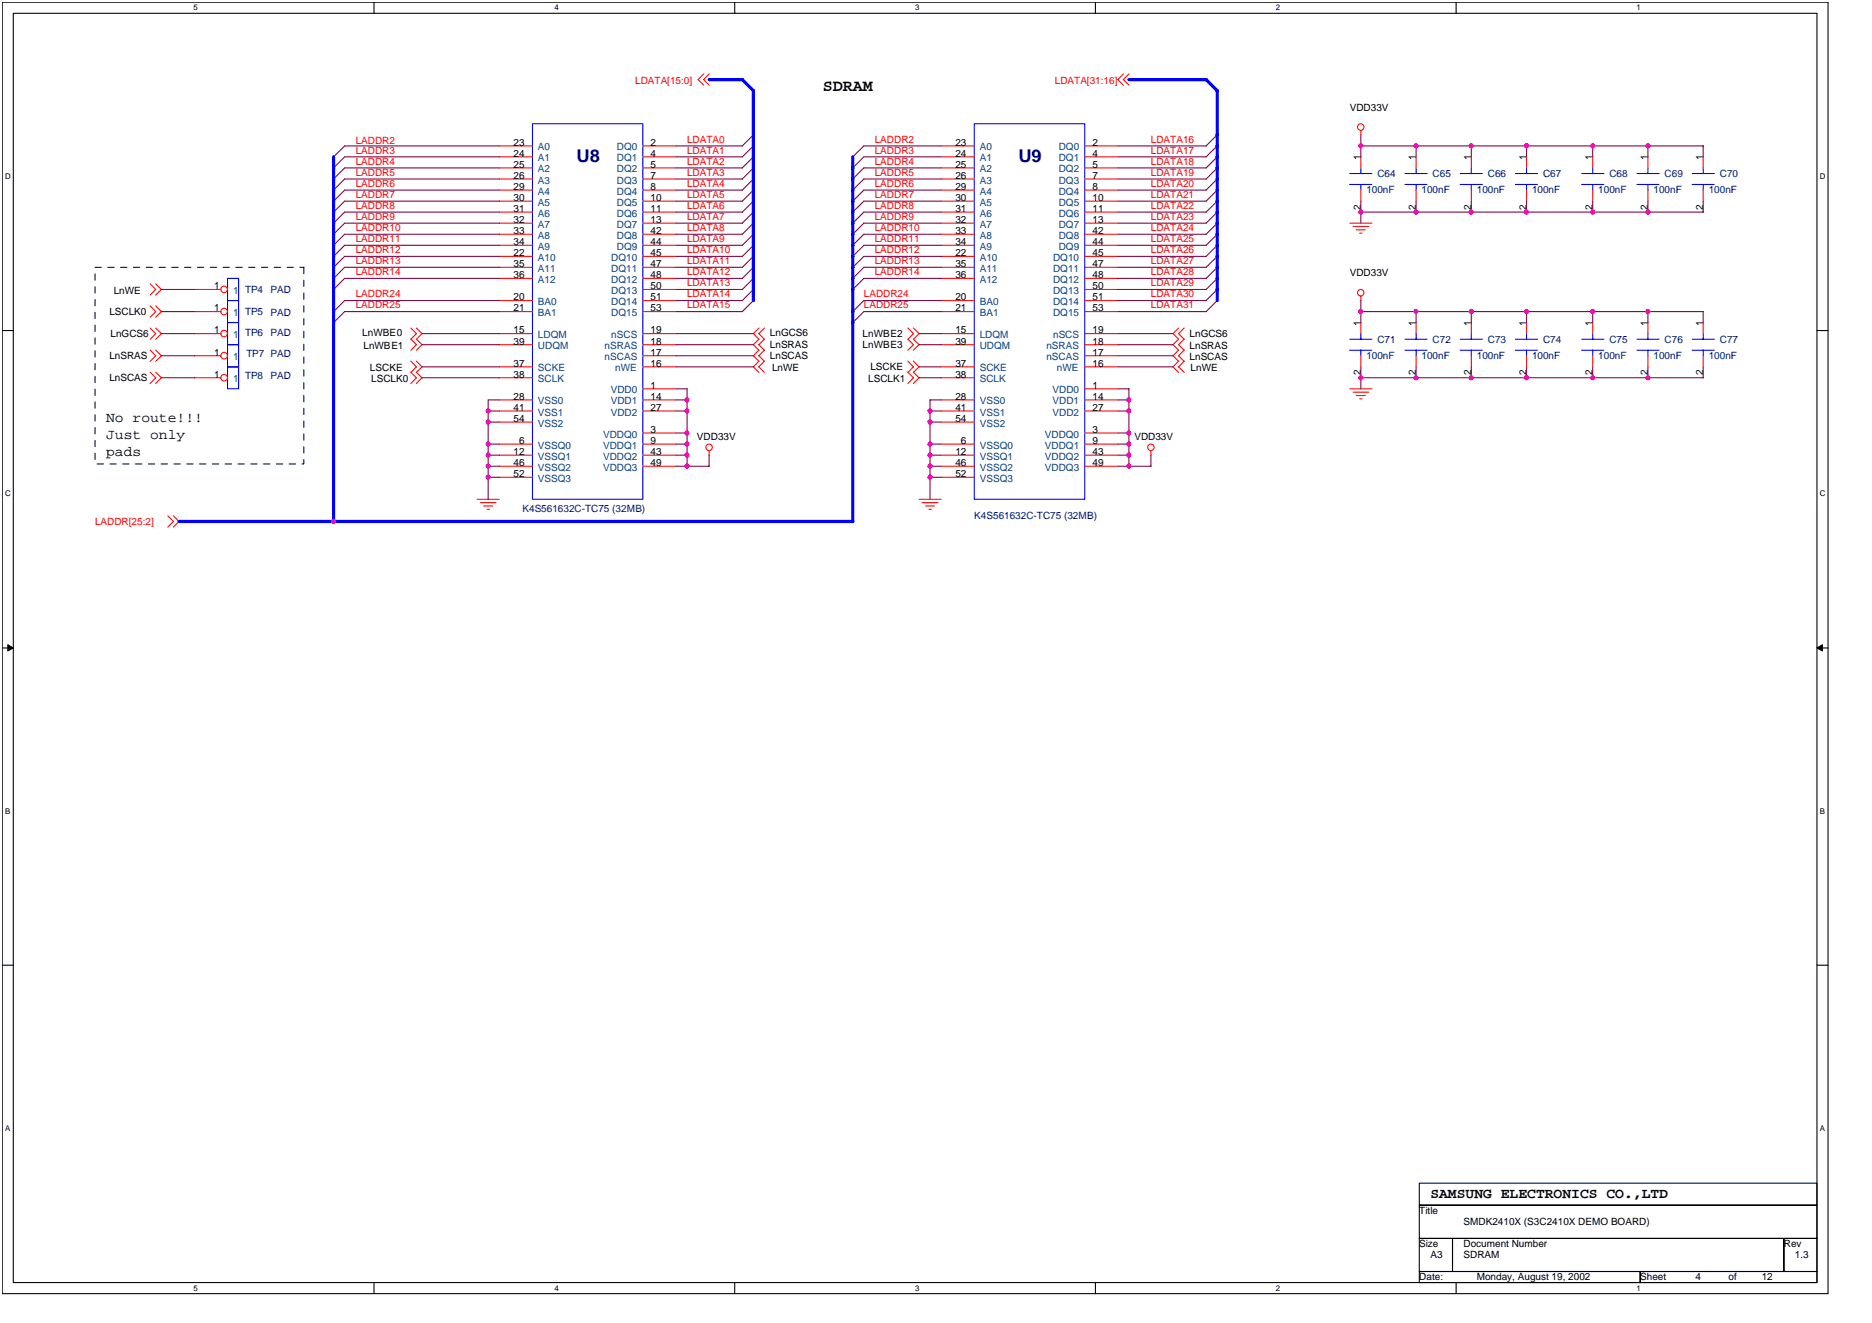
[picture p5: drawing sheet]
<svg xmlns="http://www.w3.org/2000/svg" width="297mm" height="210mm" viewBox="0 0 297 210" stroke-linecap="round" stroke-linejoin="round" font-family="sans-serif">
<path d="M.4 .4h289.7v204.8h-289.7zM2.1 2.1h286.2v201.4h-286.2z" fill="none" stroke="#000" stroke-width=".17"/>
<g fill="#fff">
<path d="M30.7 .5h.7v1.4h-.7z"/>
<path d="M30.7 203.7h.7v1.4h-.7z"/>
</g>
<path d="M59.3 .4v1.7M59.3 203.5v1.7" fill="none" stroke="#000" stroke-width=".17"/>
<g fill="#fff">
<path d="M88 .5h.6v1.4h-.6z"/>
<path d="M88 203.7h.6v1.4h-.6z"/>
</g>
<path d="M116.6 .4v1.7M116.6 203.5v1.7" fill="none" stroke="#000" stroke-width=".17"/>
<g fill="#fff">
<path d="M145.2 .5h.7v1.4h-.7z"/>
<path d="M145.2 203.7h.7v1.4h-.7z"/>
</g>
<path d="M173.8 .4v1.7M173.8 203.5v1.7" fill="none" stroke="#000" stroke-width=".17"/>
<g fill="#fff">
<path d="M202.4 .5h.7v1.4h-.7z"/>
<path d="M202.4 203.7h.7v1.4h-.7z"/>
</g>
<path d="M231 .4v1.7M231 203.5v1.7" fill="none" stroke="#000" stroke-width=".17"/>
<g fill="#fff">
<path d="M259.7 .5h.6v1.4h-.6z"/>
<path d="M259.7 203.7h.6v1.4h-.6z"/>
<path d="M.8 27.3h.9v1.4h-.9z"/>
<path d="M288.7 27.3h.9v1.4h-.9z"/>
<path d="M.8 77.6h.9v1.4h-.9z"/>
<path d="M288.7 77.6h.9v1.4h-.9z"/>
</g>
<path d="M.4 52.4h1.7M288.3 52.4h1.8" fill="none" stroke="#000" stroke-width=".17"/>
<g fill="#fff">
<path d="M.8 128h.8v1.4h-.8z"/>
<path d="M288.7 128h.9v1.4h-.9z"/>
</g>
<path d="M.4 102.8h1.7M288.3 102.8h1.8" fill="none" stroke="#000" stroke-width=".17"/>
<path d="M1.2 102.3l.9 .5-.9 .5zM288.3 102.8l.9-.5v1z" fill="#000" stroke="#000" stroke-width=".16"/>
<g fill="#fff">
<path d="M.8 178.3h.8v1.4h-.8z"/>
<path d="M288.7 178.3h.9v1.4h-.9z"/>
</g>
<path d="M.4 153.1h1.7M288.3 153.1h1.8M225.2 196.5h5.3v5.2h-5.3zM225.2 187.7h63.1v3.5h-63.1zM225.2 191.2h63.1v5.3h-63.1zM230.5 196.5h52.6v5.2h-52.6zM283.1 196.5h5.2v5.2h-5.2zM225.2 201.7h35.1v1.8h-35.1zM260.3 201.7h28v1.8h-28z" fill="none" stroke="#000" stroke-width=".17"/>
<path d="M15.1 42.4h33.1v31.2h-33.1z" fill="none" stroke="#000" stroke-width=".16" stroke-dasharray="1 1 1 1 1 1 1 1"/>
<g fill="none" stroke="#f00" stroke-width=".17">
<path d="M111.7 11.7l-.9 .9 .9 .9M112.5 11.7l-.9 .9 .9 .9M178.3 11.7l-.9 .9 .9 .9M179.1 11.7l-.9 .9 .9 .9M79.2 35.4h5.3M79.2 23.1h5.3M79.2 24.9h5.3M79.2 26.6h5.3M79.2 28.4h5.3M79.2 30.2h5.3M79.2 31.9h5.3M79.2 33.6h5.3"/>
<path d="M79.2 37.2h5.3M79.2 38.9h5.3M102 35.4h5.3M102 23.1h5.3M102 24.9h5.3M102 26.6h5.3M102 28.4h5.3M102 30.2h5.3M102 31.9h5.3M102 33.6h5.3M102 37.2h5.3M102 38.9h5.3"/>
<path d="M149.3 35.4h5.3M149.3 23.1h5.3M149.3 24.9h5.3M149.3 26.6h5.3M149.3 28.4h5.3M149.3 30.2h5.3M149.3 31.9h5.3M149.3 33.6h5.3M149.3 37.2h5.3M149.3 38.9h5.3M172.1 35.4h5.3M172.1 23.1h5.3"/>
<path d="M172.1 24.9h5.3M172.1 26.6h5.3M172.1 28.4h5.3M172.1 30.2h5.3M172.1 31.9h5.3M172.1 33.6h5.3M172.1 37.2h5.3M172.1 38.9h5.3M214.2 35.4h3.5M214.7 35.9h2.5M215.2 36.5h1.4M215.7 37h.4"/>
<path d="M215.9 20.7v.7M215.9 24.9v1.7M215.9 30.2v1.7M224.7 24.9v1.7M224.7 30.2v1.7M233.5 24.9v1.7M233.5 30.2v1.7M242.2 24.9v1.7M242.2 30.2v1.7M252.7 24.9v1.7M252.7 30.2v1.7M261.5 24.9v1.7"/>
<path d="M261.5 30.2v1.7M270.2 24.9v1.7M270.2 30.2v1.7M23.8 59l.9 .9-.9 .9M23.8 55.5l.9 .9-.9 .9M23.8 52l.9 .9-.9 .9M23.8 45l.9 .9-.9 .9M23.8 48.5l.9 .9-.9 .9M24.7 59l.9 .9-.9 .9M24.7 55.5l.9 .9-.9 .9M24.7 52l.9 .9-.9 .9M24.7 45l.9 .9-.9 .9"/>
<path d="M24.7 48.5l.9 .9-.9 .9M30.9 52.9h4.1M30.9 45.9h4.1M30.9 49.4h4.1M30.9 56.4h4.1M30.9 59.9h4.1M65.2 59l.9 .9-.9 .9M65.2 57.3l.9 .9-.9 .9M65.2 53.8l.9 .9-.9 .9M65.2 52l.9 .9-.9 .9M66.1 59l.9 .9-.9 .9M66.1 57.3l.9 .9-.9 .9"/>
<path d="M66.1 53.8l.9 .9-.9 .9M66.1 52l.9 .9-.9 .9M79.2 52.9h5.3M79.2 40.7h5.3M79.2 42.4h5.3M79.2 49.4h5.3M79.2 58.2h5.3M79.2 54.7h5.3M79.2 59.9h5.3M79.2 44.2h5.3M79.2 47.7h5.3M102 52.9h5.3"/>
<path d="M102 45.9h5.3M102 40.7h5.3M102 42.4h5.3M102 49.4h5.3M102 58.2h5.3M102 54.7h5.3M102 56.4h5.3M102 44.2h5.3M102 47.7h5.3M120.4 57.3l-.9 .9 .9 .9M120.4 52l-.9 .9 .9 .9M120.4 53.8l-.9 .9 .9 .9"/>
<path d="M120.4 55.5l-.9 .9 .9 .9M121.3 57.3l-.9 .9 .9 .9M121.3 52l-.9 .9 .9 .9M121.3 53.8l-.9 .9 .9 .9M121.3 55.5l-.9 .9 .9 .9M144.1 53.8l.8 .9-.8 .9M144.1 59l.8 .9-.8 .9M144.1 52l.8 .9-.8 .9M144.1 57.3l.8 .9-.8 .9M144.9 53.8l.9 .9-.9 .9M144.9 59l.9 .9-.9 .9M144.9 52l.9 .9-.9 .9"/>
<path d="M144.9 57.3l.9 .9-.9 .9M149.3 52.9h5.3M149.3 40.7h5.3M149.3 42.4h5.3M149.3 49.4h5.3M149.3 58.2h5.3M149.3 54.7h5.3M149.3 59.9h5.3M149.3 44.2h5.3M149.3 47.7h5.3M172.1 52.9h5.3M172.1 45.9h5.3"/>
<path d="M172.1 40.7h5.3M172.1 42.4h5.3M172.1 49.4h5.3M172.1 58.2h5.3M172.1 54.7h5.3M172.1 56.4h5.3M172.1 44.2h5.3M172.1 47.7h5.3M187 57.3l-.9 .9 .9 .9M187 52l-.9 .9 .9 .9M187 53.8l-.9 .9 .9 .9M187 55.5l-.9 .9 .9 .9"/>
<path d="M187.9 57.3l-.9 .9 .9 .9M187.9 52l-.9 .9 .9 .9M187.9 53.8l-.9 .9 .9 .9M187.9 55.5l-.9 .9 .9 .9M215.9 47v.7M215.9 51.2v1.7M215.9 56.4v1.8M224.7 51.2v1.7M224.7 56.4v1.8M233.5 51.2v1.7M233.5 56.4v1.8M242.2 51.2v1.7"/>
<path d="M242.2 56.4v1.8M252.7 51.2v1.7M252.7 56.4v1.8M261.5 51.2v1.7M261.5 56.4v1.8M270.2 51.2v1.7M270.2 56.4v1.8M75.7 79.2h3.5M76.2 79.7h2.5M79.2 65.2h5.3M79.2 63.5h5.3M79.2 67h5.3"/>
<path d="M79.2 75.7h5.3M79.2 74h5.3M79.2 72.2h5.3M79.2 70.5h5.3M102 61.7h5.3M102 65.2h5.3M102 63.5h5.3M102 68.7h5.3M102 74h5.3M102 72.2h5.3M102 70.5h5.3M112.5 71.5v.7"/>
<path d="M145.8 79.2h3.5M146.3 79.7h2.5M149.3 65.2h5.3M149.3 63.5h5.3M149.3 67h5.3M149.3 75.7h5.3M149.3 74h5.3M149.3 72.2h5.3M149.3 70.5h5.3M172.1 61.7h5.3M172.1 65.2h5.3M172.1 63.5h5.3"/>
<path d="M172.1 68.7h5.3M172.1 74h5.3M172.1 72.2h5.3M172.1 70.5h5.3M182.6 71.5v.7M214.2 61.7h3.5M214.7 62.2h2.5M215.2 62.8h1.4M215.7 63.3h.4M26.6 81.8l.9 .9-.9 .9M27.5 81.8l.9 .9-.9 .9M76.7 80.3h1.5"/>
<path d="M77.3 80.8h.4M146.8 80.3h1.5M147.4 80.8h.4"/>
<circle cx="215.9" cy="20.2" r=".52"/>
<circle cx="35.6" cy="45.9" r=".52"/>
<circle cx="35.6" cy="59.9" r=".52"/>
<circle cx="35.6" cy="52.9" r=".52"/>
<circle cx="35.6" cy="49.4" r=".52"/>
<circle cx="35.6" cy="56.4" r=".52"/>
<circle cx="215.9" cy="46.4" r=".52"/>
<circle cx="112.5" cy="71" r=".52"/>
<circle cx="182.6" cy="71" r=".52"/>
</g>
<g fill="none" stroke="#00f" stroke-width=".17">
<path d="M84.5 19.6h17.5v59.6h-17.5zM154.6 19.6h17.5v59.6h-17.5zM214.2 29.3h3.5M214.2 27.5h3.5M215.9 26.6v1M215.9 29.3v.9M222.9 29.3h3.5M222.9 27.5h3.6M224.7 26.6v1M224.7 29.3v.9M231.7 29.3h3.5M231.7 27.5h3.5"/>
<path d="M233.5 26.6v1M233.5 29.3v.9M240.4 29.3h3.6M240.5 27.5h3.5M242.2 26.6v1M242.2 29.3v.9M251 29.3h3.5M251 27.5h3.5M252.7 26.6v1M252.7 29.3v.9M259.7 29.3h3.5M259.8 27.5h3.5"/>
<path d="M261.5 26.6v1M261.5 29.3v.9M268.5 29.3h3.5M268.5 27.5h3.5M270.2 26.6v1M270.2 29.3v.9M36.1 51.2h1.8v3.5h-1.8zM36.1 44.2h1.8v3.5h-1.8zM36.1 54.7h1.8v3.5h-1.8zM36.1 47.7h1.8v3.5h-1.8zM36.1 58.2h1.8v3.5h-1.8zM214.2 55.6h3.5"/>
<path d="M214.2 53.8h3.5M215.9 52.9v.9M215.9 55.6v.9M222.9 55.6h3.5M222.9 53.8h3.6M224.7 52.9v.9M224.7 55.6v.9M231.7 55.6h3.5M231.7 53.8h3.5M233.5 52.9v.9M233.5 55.6v.9M240.4 55.6h3.6"/>
<path d="M240.5 53.8h3.5M242.2 52.9v.9M242.2 55.6v.9M251 55.6h3.5M251 53.8h3.5M252.7 52.9v.9M252.7 55.6v.9M259.7 55.6h3.5M259.8 53.8h3.5M261.5 52.9v.9M261.5 55.6v.9M268.5 55.6h3.5"/>
<path d="M268.5 53.8h3.5M270.2 52.9v.9M270.2 55.6v.9"/>
</g>
<g fill="none" stroke="#800040" stroke-width=".17">
<path d="M79.2 26.6h-24.5l-1.8 1.8M79.2 35.4h-24.5l-1.8 1.8M79.2 38.9h-24.5l-1.8 1.8M79.2 33.6h-24.5l-1.8 1.8M79.2 37.2h-24.5l-1.8 1.7M79.2 31.9h-24.5l-1.8 1.8M79.2 24.9h-24.5l-1.8 1.8M79.2 23.1h-24.5l-1.8 1.8M79.2 30.2h-24.5l-1.8 1.7M79.2 28.4h-24.5l-1.8 1.8M107.3 33.6h10.5M107.3 37.2h10.5"/>
<path d="M107.3 30.2h10.5M107.3 23.1h10.5M107.3 38.9h10.5M107.3 24.9h10.5M107.3 26.6h10.5M107.3 28.4h10.5M107.3 31.9h10.5M107.3 35.4h10.5M119.5 23.1l-1.7 1.8M119.5 37.2l-1.7 1.7M119.5 26.6l-1.7 1.8M119.5 21.4l-1.7 1.8"/>
<path d="M119.5 31.9l-1.7 1.8M119.5 35.4l-1.7 1.8M119.5 24.9l-1.7 1.8M119.5 28.4l-1.7 1.8M119.5 38.9l-1.7 1.8M119.5 33.6l-1.7 1.8M119.5 30.2l-1.7 1.7M149.3 33.6h-12.2l-1.8 1.8M149.3 26.6h-12.2l-1.8 1.8M149.3 35.4h-12.2l-1.8 1.8M149.3 28.4h-12.2l-1.8 1.8M149.3 30.2h-12.2l-1.8 1.7"/>
<path d="M149.3 24.9h-12.2l-1.8 1.8M149.3 31.9h-12.2l-1.8 1.8M149.3 38.9h-12.2l-1.8 1.8M149.3 23.1h-12.2l-1.8 1.8M149.3 37.2h-12.2l-1.8 1.7M177.4 33.6h14M177.4 37.2h14M177.4 30.2h14M177.4 23.1h14M177.4 38.9h14M177.4 24.9h14M177.4 26.6h14"/>
<path d="M177.4 28.4h14M177.4 31.9h14M177.4 35.4h14M193.1 38.9l-1.7 1.8M193.1 26.6l-1.7 1.8M193.1 30.2l-1.7 1.7M193.1 23.1l-1.7 1.8M193.1 21.4l-1.7 1.8M193.1 24.9l-1.7 1.8M193.1 31.9l-1.7 1.8M193.1 35.4l-1.7 1.8M193.1 28.4l-1.7 1.8"/>
<path d="M193.1 37.2l-1.7 1.7M193.1 33.6l-1.7 1.8M215.9 33.6h54.4M215.9 23.1h54.4l-.1 1.8M215.9 21.4v3.5M215.9 31.9v3.5M224.7 23.1v1.8M224.7 31.9v1.8M233.5 23.1v1.8M233.5 31.9v1.8M242.2 23.1v1.8M242.2 31.9v1.8"/>
<path d="M252.7 23.1v1.8M252.7 31.9v1.8M261.5 23.1v1.8M261.5 31.9v1.8M270.2 31.9v1.8M25.6 52.9h5.3M25.6 56.4h5.3M25.6 49.4h5.3M25.6 45.9h5.3M25.6 59.9h5.3M67 54.7h12.2M67 52.9h12.2"/>
<path d="M67 58.2h12.2M67 59.9h12.2M79.2 47.7h-24.5l-1.8 1.8M79.2 42.4h-24.5l-1.8 1.8M79.2 40.7h-24.5l-1.8 1.7M79.2 44.2h-24.5l-1.8 1.7M79.2 49.4h-24.5l-1.8 1.8M107.3 54.7h12.3M107.3 40.7h10.5M107.3 52.9h12.3M107.3 58.2h12.3M107.3 56.4h12.3"/>
<path d="M107.3 49.4h10.5M107.3 42.4h10.5M107.3 45.9h10.5M107.3 44.2h10.5M107.3 47.7h10.5M119.5 45.9l-1.7 1.8M119.5 44.2l-1.7 1.7M119.5 47.7l-1.7 1.8M119.5 40.7l-1.7 1.7M119.5 42.4l-1.7 1.8M145.8 54.7h3.5M145.8 52.9h3.5"/>
<path d="M145.8 58.2h3.5M145.8 59.9h3.5M149.3 42.4h-12.2l-1.8 1.8M149.3 40.7h-12.2l-1.8 1.7M149.3 49.4h-12.2l-1.8 1.8M149.3 44.2h-12.2l-1.8 1.7M149.3 47.7h-12.2l-1.8 1.8M177.4 54.7h8.8M177.4 40.7h14M177.4 52.9h8.8M177.4 58.2h8.8M177.4 56.4h8.8"/>
<path d="M177.4 49.4h14M177.4 42.4h14M177.4 45.9h14M177.4 44.2h14M177.4 47.7h14M193.1 47.7l-1.7 1.8M193.1 45.9l-1.7 1.8M193.1 42.4l-1.7 1.8M193.1 44.2l-1.7 1.7M193.1 40.7l-1.7 1.7M215.9 49.4h54.4l-.1 1.8M215.9 47.7v3.5"/>
<path d="M215.9 58.2v3.5M224.7 49.4v1.8M224.7 58.2v1.8M233.5 49.4v1.8M233.5 58.2v1.8M242.2 49.4v1.8M242.2 58.2v1.8M252.7 49.4v1.8M252.7 58.2v1.8M261.5 49.4v1.8M261.5 58.2v1.8M270.2 58.2l.1 1.7h-54.4"/>
<path d="M77.5 67h1.7M77.5 65.2h1.7M77.5 75.7h1.7M77.5 74h1.7M77.5 72.2h1.7M77.5 70.5h1.7M79.2 63.5h-1.7v15.7M107.3 65.2h1.7M107.3 72.2h1.7M107.3 63.5h1.7M107.3 61.7h1.7M107.3 70.5h1.7"/>
<path d="M107.3 68.7h1.7M109 61.7v12.3M112.5 72.2v1.8h-5.2M147.6 67h1.7M147.6 65.2h1.7M147.6 75.7h1.7M147.6 74h1.7M147.6 72.2h1.7M147.6 70.5h1.7M149.3 63.5h-1.7v15.7M177.4 65.2h1.7M177.4 61.7h1.7v12.3"/>
<path d="M177.4 72.2h1.7M177.4 63.5h1.7M177.4 70.5h1.7M177.4 68.7h1.7M182.6 72.2v1.8h-5.2"/>
</g>
<path d="M112.5 12.6h5.3M117.8 12.6l1.7 1.8v33.3M179.1 12.6h12.3l1.7 1.8v33.3M52.9 24.9v57.9M135.3 24.9v57.9M28.4 82.7h106.9" fill="none" stroke="#00f" stroke-width=".51"/>
<g fill="#f0f" stroke="#f0f" stroke-width=".17">
<circle cx="77.5" cy="66.9" r=".34"/>
<circle cx="109" cy="72.2" r=".34"/>
<circle cx="109" cy="73.9" r=".34"/>
<circle cx="147.6" cy="66.9" r=".34"/>
<circle cx="147.6" cy="73.9" r=".34"/>
<circle cx="109" cy="63.4" r=".34"/>
<circle cx="109" cy="65.2" r=".34"/>
<circle cx="77.5" cy="65.2" r=".34"/>
<circle cx="179.1" cy="72.2" r=".34"/>
<circle cx="77.5" cy="70.5" r=".34"/>
<circle cx="179.1" cy="70.5" r=".34"/>
<circle cx="179.1" cy="73.9" r=".34"/>
<circle cx="77.5" cy="72.2" r=".34"/>
<circle cx="77.5" cy="75.7" r=".34"/>
<circle cx="147.6" cy="72.2" r=".34"/>
<circle cx="179.1" cy="65.2" r=".34"/>
<circle cx="147.6" cy="75.7" r=".34"/>
<circle cx="179.1" cy="63.4" r=".34"/>
<circle cx="179.1" cy="68.7" r=".34"/>
<circle cx="147.6" cy="65.2" r=".34"/>
<circle cx="77.5" cy="73.9" r=".34"/>
<circle cx="109" cy="70.5" r=".34"/>
<circle cx="147.6" cy="70.5" r=".34"/>
<circle cx="109" cy="68.7" r=".34"/>
<circle cx="242.2" cy="23.1" r=".34"/>
<circle cx="233.4" cy="23.1" r=".34"/>
<circle cx="252.7" cy="49.4" r=".34"/>
<circle cx="261.5" cy="59.9" r=".34"/>
<circle cx="224.7" cy="49.4" r=".34"/>
<circle cx="224.7" cy="23.1" r=".34"/>
<circle cx="242.2" cy="49.4" r=".34"/>
<circle cx="233.4" cy="49.4" r=".34"/>
<circle cx="242.2" cy="59.9" r=".34"/>
<circle cx="252.7" cy="59.9" r=".34"/>
<circle cx="261.5" cy="23.1" r=".34"/>
<circle cx="261.5" cy="49.4" r=".34"/>
<circle cx="242.2" cy="33.6" r=".34"/>
<circle cx="252.7" cy="33.6" r=".34"/>
<circle cx="215.9" cy="49.4" r=".34"/>
<circle cx="261.5" cy="33.6" r=".34"/>
<circle cx="233.4" cy="33.6" r=".34"/>
<circle cx="215.9" cy="59.9" r=".34"/>
<circle cx="224.7" cy="59.9" r=".34"/>
<circle cx="215.9" cy="33.6" r=".34"/>
<circle cx="224.7" cy="33.6" r=".34"/>
<circle cx="215.9" cy="23.1" r=".34"/>
<circle cx="233.4" cy="59.9" r=".34"/>
<circle cx="252.7" cy="23.1" r=".34"/>
<circle cx="52.9" cy="82.7" r=".34"/>
</g>
<g font-size="2.8" fill="#000080">
<text x="91.5" y="25.7">U8</text>
<text x="161.6" y="25.7">U9</text>
</g>
<text font-size="2.6" x="130.6" y="14.4">SDRAM</text>
<g font-size="2.3">
<text x="16.8" y="67">No route!!!</text>
<text x="16.8" y="69.7">Just only</text>
<text x="16.8" y="72.3">pads</text>
<text x="227" y="190.1">SAMSUNG ELECTRONICS CO.,LTD</text>
</g>
<g font-size="1.6" fill="#f00">
<text x="100.8" y="13.3">LDATA[15:0]</text>
<text x="167.4" y="13.3">LDATA[31:16]</text>
<text x="56.4" y="22.8">LADDR2</text>
<text x="109" y="22.6">LDATA0</text>
<text x="138.8" y="22.6">LADDR2</text>
<text x="182.6" y="22.6">LDATA16</text>
<text x="56.4" y="26.1">LADDR4</text>
<text x="56.4" y="29.6">LADDR6</text>
<text x="56.4" y="27.9">LADDR5</text>
<text x="56.4" y="24.4">LADDR3</text>
<text x="109" y="27.9">LDATA3</text>
<text x="109" y="26.1">LDATA2</text>
<text x="109" y="24.4">LDATA1</text>
<text x="109" y="29.6">LDATA4</text>
<text x="138.8" y="26.1">LADDR4</text>
<text x="138.8" y="24.4">LADDR3</text>
<text x="138.8" y="27.9">LADDR5</text>
<text x="138.8" y="29.6">LADDR6</text>
<text x="182.6" y="27.9">LDATA19</text>
<text x="182.6" y="26.1">LDATA18</text>
<text x="182.6" y="24.4">LDATA17</text>
<text x="182.6" y="29.6">LDATA20</text>
<text x="56.4" y="31.4">LADDR7</text>
<text x="56.4" y="34.9">LADDR9</text>
<text x="56.4" y="33.1">LADDR8</text>
<text x="109" y="33.1">LDATA6</text>
<text x="109" y="34.9">LDATA7</text>
<text x="109" y="31.4">LDATA5</text>
<text x="138.8" y="34.9">LADDR9</text>
<text x="138.8" y="31.4">LADDR7</text>
<text x="138.8" y="33.1">LADDR8</text>
<text x="182.6" y="31.4">LDATA21</text>
<text x="182.6" y="34.9">LDATA23</text>
<text x="182.6" y="33.1">LDATA22</text>
<text x="56.4" y="41.9">LADDR13</text>
<text x="56.4" y="36.7">LADDR10</text>
<text x="56.4" y="38.4">LADDR11</text>
<text x="56.4" y="40.2">LADDR12</text>
<text x="109" y="36.7">LDATA8</text>
<text x="109" y="40.2">LDATA10</text>
<text x="109" y="38.4">LDATA9</text>
<text x="109" y="41.9">LDATA11</text>
<text x="138.8" y="41.9">LADDR13</text>
<text x="138.8" y="38.4">LADDR11</text>
<text x="138.8" y="40.2">LADDR12</text>
<text x="138.8" y="36.7">LADDR10</text>
<text x="182.6" y="41.9">LDATA27</text>
<text x="182.6" y="36.7">LDATA24</text>
<text x="182.6" y="40.2">LDATA26</text>
<text x="182.6" y="38.4">LDATA25</text>
<text x="56.4" y="43.7">LADDR14</text>
<text x="56.4" y="47.2">LADDR24</text>
<text x="109" y="45.4">LDATA13</text>
<text x="109" y="43.7">LDATA12</text>
<text x="109" y="47.2">LDATA14</text>
<text x="137.1" y="47.2">LADDR24</text>
<text x="138.8" y="43.7">LADDR14</text>
<text x="182.6" y="45.4">LDATA29</text>
<text x="182.6" y="43.7">LDATA28</text>
<text x="182.6" y="47.2">LDATA30</text>
<text x="56.4" y="48.9">LADDR25</text>
<text x="109" y="48.9">LDATA15</text>
<text x="137.1" y="48.9">LADDR25</text>
<text x="182.6" y="48.9">LDATA31</text>
<text x="15.1" y="83.3">LADDR[25:2]</text>
</g>
<g font-size="1.6">
<text x="214.2" y="17.5">VDD33V</text>
<text x="81.5" y="23.1">23</text>
<text x="103.2" y="23.1">2</text>
<text x="151.6" y="23.1">23</text>
<text x="173.3" y="23.1">2</text>
<text x="81.5" y="24.9">24</text>
<text x="81.5" y="26.6">25</text>
<text x="81.5" y="28.4">26</text>
<text x="103.2" y="24.9">4</text>
<text x="103.2" y="26.6">5</text>
<text x="103.2" y="28.4">7</text>
<text x="151.6" y="24.9">24</text>
<text x="151.6" y="26.6">25</text>
<text x="151.6" y="28.4">26</text>
<text x="173.3" y="24.9">4</text>
<text x="173.3" y="26.6">5</text>
<text x="173.3" y="28.4">7</text>
<text x="215.9" y="25.4" transform="rotate(-90 215.9 25.4)">1</text>
<text x="224.7" y="25.4" transform="rotate(-90 224.7 25.4)">1</text>
<text x="233.4" y="25.4" transform="rotate(-90 233.4 25.4)">1</text>
<text x="242.2" y="25.4" transform="rotate(-90 242.2 25.4)">1</text>
<text x="252.7" y="25.4" transform="rotate(-90 252.7 25.4)">1</text>
<text x="261.5" y="25.4" transform="rotate(-90 261.5 25.4)">1</text>
<text x="270.2" y="25.4" transform="rotate(-90 270.2 25.4)">1</text>
<text x="81.5" y="30.1">29</text>
<text x="81.5" y="31.9">30</text>
<text x="81.5" y="33.6">31</text>
<text x="81.5" y="35.4">32</text>
<text x="103.2" y="30.1">8</text>
<text x="103.2" y="31.9">10</text>
<text x="103.2" y="33.6">11</text>
<text x="103.2" y="35.4">13</text>
<text x="151.6" y="30.1">29</text>
<text x="151.6" y="31.9">30</text>
<text x="151.6" y="33.6">31</text>
<text x="151.6" y="35.4">32</text>
<text x="173.3" y="30.1">8</text>
<text x="173.3" y="31.9">10</text>
<text x="173.3" y="33.6">11</text>
<text x="173.3" y="35.4">13</text>
<text x="215.9" y="33.2" transform="rotate(-90 215.9 33.2)">2</text>
<text x="224.7" y="33.2" transform="rotate(-90 224.7 33.2)">2</text>
<text x="233.4" y="33.2" transform="rotate(-90 233.4 33.2)">2</text>
<text x="242.2" y="33.2" transform="rotate(-90 242.2 33.2)">2</text>
<text x="252.7" y="33.2" transform="rotate(-90 252.7 33.2)">2</text>
<text x="261.5" y="33.2" transform="rotate(-90 261.5 33.2)">2</text>
<text x="270.2" y="33.2" transform="rotate(-90 270.2 33.2)">2</text>
<text x="81.5" y="37.1">33</text>
<text x="81.5" y="38.9">34</text>
<text x="81.5" y="40.7">22</text>
<text x="103.2" y="37.1">42</text>
<text x="103.2" y="38.9">44</text>
<text x="103.2" y="40.7">45</text>
<text x="151.6" y="37.1">33</text>
<text x="151.6" y="38.9">34</text>
<text x="151.6" y="40.7">22</text>
<text x="173.3" y="37.1">42</text>
<text x="173.3" y="38.9">44</text>
<text x="173.3" y="40.7">45</text>
<text x="18" y="46.6">LnWE</text>
<text x="34" y="45.9">1</text>
<text x="81.5" y="42.4">35</text>
<text x="81.5" y="47.7">20</text>
<text x="81.5" y="44.1">36</text>
<text x="103.2" y="42.4">47</text>
<text x="103.2" y="44.1">48</text>
<text x="103.2" y="45.9">50</text>
<text x="103.2" y="47.7">51</text>
<text x="151.6" y="42.4">35</text>
<text x="151.6" y="47.7">20</text>
<text x="151.6" y="44.1">36</text>
<text x="173.3" y="42.4">47</text>
<text x="173.3" y="44.1">48</text>
<text x="173.3" y="45.9">50</text>
<text x="173.3" y="47.7">51</text>
<text x="214.2" y="43.8">VDD33V</text>
<text x="17.3" y="50">LSCLK0</text>
<text x="17.5" y="53.5">LnGCS6</text>
<text x="34" y="52.9">1</text>
<text x="34" y="49.4">1</text>
<text x="57.5" y="53.3">LnWBE0</text>
<text x="81.5" y="49.4">21</text>
<text x="81.5" y="52.9">15</text>
<text x="103.2" y="52.9">19</text>
<text x="103.2" y="49.4">53</text>
<text x="122.2" y="53.3">LnGCS6</text>
<text x="136.9" y="53.5">LnWBE2</text>
<text x="151.6" y="49.4">21</text>
<text x="151.6" y="52.9">15</text>
<text x="173.3" y="52.9">19</text>
<text x="173.3" y="49.4">53</text>
<text x="188.8" y="53.5">LnGCS6</text>
<text x="215.9" y="51.7" transform="rotate(-90 215.9 51.7)">1</text>
<text x="224.7" y="51.7" transform="rotate(-90 224.7 51.7)">1</text>
<text x="233.4" y="51.7" transform="rotate(-90 233.4 51.7)">1</text>
<text x="242.2" y="51.7" transform="rotate(-90 242.2 51.7)">1</text>
<text x="252.7" y="51.7" transform="rotate(-90 252.7 51.7)">1</text>
<text x="261.5" y="51.7" transform="rotate(-90 261.5 51.7)">1</text>
<text x="270.2" y="51.7" transform="rotate(-90 270.2 51.7)">1</text>
<text x="17.3" y="57">LnSRAS</text>
<text x="34" y="56.4">1</text>
<text x="34" y="59.9">1</text>
<text x="57.7" y="55.4">LnWBE1</text>
<text x="58.7" y="58.9">LSCKE</text>
<text x="81.5" y="54.7">39</text>
<text x="81.5" y="58.2">37</text>
<text x="81.5" y="59.9">38</text>
<text x="103.2" y="58.2">16</text>
<text x="103.2" y="54.7">18</text>
<text x="103.2" y="56.4">17</text>
<text x="122.2" y="55.2">LnSRAS</text>
<text x="122.2" y="57">LnSCAS</text>
<text x="122.5" y="58.9">LnWE</text>
<text x="136.9" y="55.2">LnWBE3</text>
<text x="138.1" y="58.7">LSCKE</text>
<text x="151.6" y="54.7">39</text>
<text x="151.6" y="58.2">37</text>
<text x="151.6" y="59.9">38</text>
<text x="173.3" y="58.2">16</text>
<text x="173.3" y="54.7">18</text>
<text x="173.3" y="56.4">17</text>
<text x="188.8" y="55.4">LnSRAS</text>
<text x="188.8" y="57.2">LnSCAS</text>
<text x="188.9" y="58.9">LnWE</text>
<text x="215.9" y="59.5" transform="rotate(-90 215.9 59.5)">2</text>
<text x="224.7" y="59.5" transform="rotate(-90 224.7 59.5)">2</text>
<text x="233.4" y="59.5" transform="rotate(-90 233.4 59.5)">2</text>
<text x="242.2" y="59.5" transform="rotate(-90 242.2 59.5)">2</text>
<text x="252.7" y="59.5" transform="rotate(-90 252.7 59.5)">2</text>
<text x="261.5" y="59.5" transform="rotate(-90 261.5 59.5)">2</text>
<text x="270.2" y="59.5" transform="rotate(-90 270.2 59.5)">2</text>
<text x="17.3" y="60.5">LnSCAS</text>
<text x="58.9" y="60.7">LSCLK0</text>
<text x="81.5" y="65.2">41</text>
<text x="81.5" y="63.4">28</text>
<text x="103.2" y="65.2">27</text>
<text x="103.2" y="63.4">14</text>
<text x="103.2" y="61.7">1</text>
<text x="137.8" y="60.7">LSCLK1</text>
<text x="151.6" y="65.2">41</text>
<text x="151.6" y="63.4">28</text>
<text x="173.3" y="65.2">27</text>
<text x="173.3" y="63.4">14</text>
<text x="173.3" y="61.7">1</text>
<text x="81.5" y="66.9">54</text>
<text x="82.4" y="70.4">6</text>
<text x="103.2" y="68.7">3</text>
<text x="103.2" y="70.4">9</text>
<text x="110.6" y="69.8">VDD33V</text>
<text x="151.6" y="66.9">54</text>
<text x="152.5" y="70.4">6</text>
<text x="173.3" y="68.7">3</text>
<text x="173.3" y="70.4">9</text>
<text x="180" y="69.8">VDD33V</text>
<text x="81.5" y="75.7">52</text>
<text x="81.5" y="73.9">46</text>
<text x="81.5" y="72.2">12</text>
<text x="103.2" y="73.9">49</text>
<text x="103.2" y="72.2">43</text>
<text x="151.6" y="75.7">52</text>
<text x="151.6" y="73.9">46</text>
<text x="151.6" y="72.2">12</text>
<text x="173.3" y="73.9">49</text>
<text x="173.3" y="72.2">43</text>
<text x="225.2" y="192.6">Title</text>
<text x="225.2" y="197.9">Size</text>
<text x="232.2" y="197.9">Document Number</text>
<text x="232.2" y="194.4">SMDK2410X (S3C2410X DEMO BOARD)</text>
<text x="283.1" y="197.9">Rev</text>
<text x="225.2" y="203.2">Date:</text>
<text x="227" y="199.6">A3</text>
<text x="232.2" y="199.6">SDRAM</text>
<text x="234.3" y="203.2">Monday, August 19, 2002</text>
<text x="260.3" y="203.2">Sheet</text>
<text x="269" y="203.2">4</text>
<text x="274.3" y="203.2">of</text>
<text x="279.5" y="203.2">12</text>
<text x="284.8" y="199.6">1.3</text>
</g>
<g font-size="1.6" fill="#004080">
<text x="85.4" y="23.9">A0</text>
<text x="97.9" y="23.9">DQ0</text>
<text x="155.5" y="23.9">A0</text>
<text x="168" y="23.9">DQ0</text>
<text x="85.4" y="25.6">A1</text>
<text x="85.4" y="27.4">A2</text>
<text x="85.4" y="29.1">A3</text>
<text x="97.9" y="25.6">DQ1</text>
<text x="97.9" y="27.4">DQ2</text>
<text x="97.9" y="29.1">DQ3</text>
<text x="155.5" y="25.6">A1</text>
<text x="155.5" y="27.4">A2</text>
<text x="155.5" y="29.1">A3</text>
<text x="168" y="25.6">DQ1</text>
<text x="168" y="27.4">DQ2</text>
<text x="168" y="29.1">DQ3</text>
<text x="85.4" y="30.9">A4</text>
<text x="85.4" y="32.6">A5</text>
<text x="85.4" y="34.4">A6</text>
<text x="97.9" y="30.9">DQ4</text>
<text x="97.9" y="32.6">DQ5</text>
<text x="97.9" y="34.4">DQ6</text>
<text x="155.5" y="30.9">A4</text>
<text x="155.5" y="32.6">A5</text>
<text x="155.5" y="34.4">A6</text>
<text x="168" y="30.9">DQ4</text>
<text x="168" y="32.6">DQ5</text>
<text x="168" y="34.4">DQ6</text>
<text x="85.4" y="36.1">A7</text>
<text x="85.4" y="37.9">A8</text>
<text x="85.4" y="39.6">A9</text>
<text x="85.4" y="41.4">A10</text>
<text x="97" y="41.4">DQ10</text>
<text x="97.9" y="36.1">DQ7</text>
<text x="97.9" y="37.9">DQ8</text>
<text x="97.9" y="39.6">DQ9</text>
<text x="155.5" y="36.1">A7</text>
<text x="155.5" y="37.9">A8</text>
<text x="155.5" y="39.6">A9</text>
<text x="155.5" y="41.4">A10</text>
<text x="167.1" y="41.4">DQ10</text>
<text x="168" y="36.1">DQ7</text>
<text x="168" y="37.9">DQ8</text>
<text x="168" y="39.6">DQ9</text>
<text x="37" y="46.6">1</text>
<text x="85.4" y="43.1">A11</text>
<text x="85.4" y="44.9">A12</text>
<text x="97" y="43.1">DQ11</text>
<text x="97" y="44.9">DQ12</text>
<text x="97" y="46.6">DQ13</text>
<text x="155.5" y="43.1">A11</text>
<text x="155.5" y="44.9">A12</text>
<text x="167.1" y="43.1">DQ11</text>
<text x="167.1" y="44.9">DQ12</text>
<text x="167.1" y="46.6">DQ13</text>
<text x="37" y="53.7">1</text>
<text x="37" y="50.2">1</text>
<text x="85.4" y="50.2">BA1</text>
<text x="85.4" y="53.7">LDQM</text>
<text x="85.4" y="48.4">BA0</text>
<text x="97" y="53.7">nSCS</text>
<text x="97" y="48.4">DQ14</text>
<text x="97" y="50.2">DQ15</text>
<text x="155.5" y="50.2">BA1</text>
<text x="155.5" y="53.7">LDQM</text>
<text x="155.5" y="48.4">BA0</text>
<text x="167.1" y="53.7">nSCS</text>
<text x="167.1" y="48.4">DQ14</text>
<text x="167.1" y="50.2">DQ15</text>
<text x="37" y="57.2">1</text>
<text x="85.4" y="55.4">UDQM</text>
<text x="85.4" y="58.9">SCKE</text>
<text x="95.9" y="55.4">nSRAS</text>
<text x="95.9" y="57.2">nSCAS</text>
<text x="97.6" y="58.9">nWE</text>
<text x="155.5" y="55.4">UDQM</text>
<text x="155.5" y="58.9">SCKE</text>
<text x="166" y="55.4">nSRAS</text>
<text x="166" y="57.2">nSCAS</text>
<text x="167.7" y="58.9">nWE</text>
<text x="37" y="60.7">1</text>
<text x="85.4" y="60.7">SCLK</text>
<text x="85.4" y="65.9">VSS1</text>
<text x="85.4" y="64.2">VSS0</text>
<text x="96.9" y="65.9">VDD2</text>
<text x="96.9" y="64.2">VDD1</text>
<text x="96.9" y="62.4">VDD0</text>
<text x="155.5" y="60.7">SCLK</text>
<text x="155.5" y="65.9">VSS1</text>
<text x="155.5" y="64.2">VSS0</text>
<text x="167" y="65.9">VDD2</text>
<text x="167" y="64.2">VDD1</text>
<text x="167" y="62.4">VDD0</text>
<text x="85.4" y="67.7">VSS2</text>
<text x="85.4" y="71.2">VSSQ0</text>
<text x="95.7" y="69.4">VDDQ0</text>
<text x="95.7" y="71.2">VDDQ1</text>
<text x="155.5" y="67.7">VSS2</text>
<text x="155.5" y="71.2">VSSQ0</text>
<text x="165.8" y="69.4">VDDQ0</text>
<text x="165.8" y="71.2">VDDQ1</text>
<text x="85.4" y="76.4">VSSQ3</text>
<text x="85.4" y="74.7">VSSQ2</text>
<text x="85.4" y="72.9">VSSQ1</text>
<text x="95.7" y="74.7">VDDQ3</text>
<text x="95.7" y="72.9">VDDQ2</text>
<text x="155.5" y="76.4">VSSQ3</text>
<text x="155.5" y="74.7">VSSQ2</text>
<text x="155.5" y="72.9">VSSQ1</text>
<text x="165.8" y="74.7">VDDQ3</text>
<text x="165.8" y="72.9">VDDQ2</text>
</g>
<g font-size="1.6" fill="#000080">
<text x="218.6" y="28.1">C64</text>
<text x="227.3" y="28.1">C65</text>
<text x="236.1" y="28.1">C66</text>
<text x="244.8" y="28.1">C67</text>
<text x="255.4" y="28.1">C68</text>
<text x="264.1" y="28.1">C69</text>
<text x="272.9" y="28.1">C70</text>
<text x="216.8" y="30.7">100nF</text>
<text x="225.6" y="30.7">100nF</text>
<text x="234.3" y="30.7">100nF</text>
<text x="243.1" y="30.7">100nF</text>
<text x="253.6" y="30.7">100nF</text>
<text x="262.4" y="30.7">100nF</text>
<text x="271.1" y="30.7">100nF</text>
<text x="38.9" y="46.5">TP4</text>
<text x="42.9" y="46.5">PAD</text>
<text x="38.9" y="53.3">TP6</text>
<text x="38.9" y="50">TP5</text>
<text x="42.9" y="53.3">PAD</text>
<text x="42.9" y="50.1">PAD</text>
<text x="39.1" y="56.6">TP7 PAD</text>
<text x="216.8" y="57">100nF</text>
<text x="218.6" y="54.3">C71</text>
<text x="225.6" y="57">100nF</text>
<text x="227.3" y="54.3">C72</text>
<text x="234.3" y="57">100nF</text>
<text x="236.1" y="54.3">C73</text>
<text x="243.1" y="57">100nF</text>
<text x="244.8" y="54.3">C74</text>
<text x="253.6" y="57">100nF</text>
<text x="255.4" y="54.3">C75</text>
<text x="262.4" y="57">100nF</text>
<text x="264.1" y="54.3">C76</text>
<text x="271.1" y="57">100nF</text>
<text x="272.9" y="54.3">C77</text>
<text x="38.9" y="60.1">TP8</text>
<text x="42.9" y="60.1">PAD</text>
<text x="82.9" y="81.2">K4S561632C-TC75 (32MB)</text>
<text x="154.6" y="82.4">K4S561632C-TC75 (32MB)</text>
</g>
<g font-size="1.3">
<text x="30.7" y="1.7">5</text>
<text x="88" y="1.7">4</text>
<text x="145.2" y="1.7">3</text>
<text x="202.4" y="1.7">2</text>
<text x="259.7" y="1.7">1</text>
<text x=".8" y="28.4">D</text>
<text x="288.7" y="28.4">D</text>
<text x=".8" y="78.7">C</text>
<text x="288.7" y="78.7">C</text>
<text x=".8" y="129.1">B</text>
<text x="288.7" y="129.1">B</text>
<text x=".8" y="179.4">A</text>
<text x="288.7" y="179.4">A</text>
<text x="30.7" y="204.8">5</text>
<text x="88" y="204.8">4</text>
<text x="145.2" y="204.8">3</text>
<text x="202.4" y="204.8">2</text>
<text x="259.7" y="204.8">1</text>
</g>
</svg>
